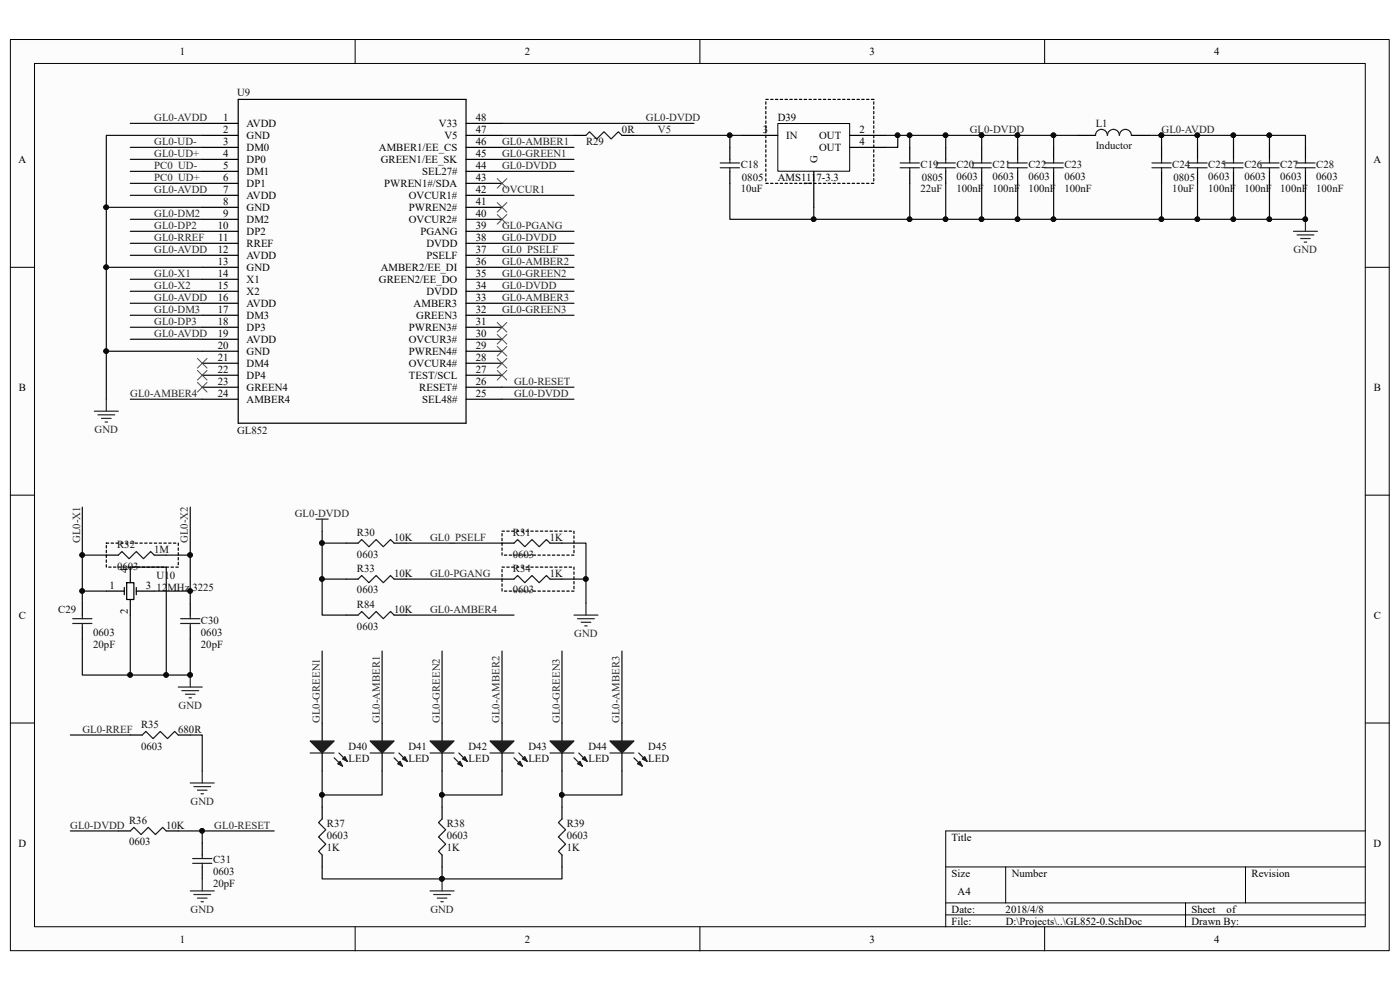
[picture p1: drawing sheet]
<svg xmlns="http://www.w3.org/2000/svg" width="297mm" height="210mm" viewBox="0 0 297 210" stroke-linecap="round" stroke-linejoin="round" font-family="sans-serif">
<path d="M2.2 8.4h292.5v193.3h-292.5z" fill="#fcfcfc"/>
<path d="M2.2 8.4h292.5v193.3h-292.5z" fill="none" stroke="#000" stroke-width=".21"/>
<path d="M7.4 13.5h282.2v183.1h-282.2z" fill="#fcfcfc"/>
<g fill="none" stroke="#000" stroke-width=".21">
<path d="M7.3 13.5h282.3v183.1h-282.3zM75.3 8.4v5.1M148.5 8.4v5.1M221.6 8.4v5.1M2.2 56.7h5.1M289.7 56.7h5.1M2.2 105h5.1M289.7 105h5.1M2.2 153.4h5.1M289.7 153.4h5.1M289.7 176.3h-89.1v20.3M75.3 196.6v5.1"/>
<path d="M148.5 196.6v5.1M200.6 183.9h89.1M200.6 191.5h89.1M200.6 194.1h89.1M213.4 183.9v7.6M221.6 196.6v5.1M251.5 191.5v5.1M264.2 183.9v7.6"/>
</g>
<g fill="none" stroke="#000" stroke-width=".25">
<path d="M42.9 26.2h7.6M42.9 28.7h7.6M42.9 31.3h7.6M42.9 33.8h7.6M42.9 36.4h7.6M42.9 38.9h7.6M50.5 21.1h48.4v68.7h-48.4zM98.9 26.2h7.6M98.9 28.7h7.6M98.9 31.3h7.6M98.9 33.8h7.6M98.9 36.4h7.6"/>
<path d="M98.9 38.9h7.6M42.9 41.4h7.6M42.9 44h7.6M42.9 46.5h7.6M42.9 49.1h7.6M42.9 51.6h7.6M42.9 54.2h7.6M42.9 56.7h7.6M42.9 59.2h7.6M98.9 41.4h7.6M98.9 44h7.6M98.9 46.5h7.6"/>
<path d="M98.9 49.1h7.6M98.9 51.6h7.6M98.9 54.2h7.6M98.9 56.7h7.6M98.9 59.2h7.6M42.9 61.8h7.6M42.9 64.3h7.6M42.9 66.9h7.6M42.9 69.4h7.6M42.9 72h7.6M42.9 74.5h7.6M42.9 77.1h7.6"/>
<path d="M42.9 79.6h7.6M98.9 61.8h7.6M98.9 64.3h7.6M98.9 66.9h7.6M98.9 69.4h7.6M98.9 72h7.6M98.9 74.5h7.6M98.9 77.1h7.6M98.9 79.6h7.6M42.9 82.1h7.6M42.9 84.7h7.6M98.9 82.1h7.6"/>
<path d="M98.9 84.7h7.6M22.6 117.8h2.5M32.7 117.8h2.6M17.5 127.9v2.6M17.5 133v2.6M40.4 127.9v2.6M40.4 133v2.6M27.6 155.9h2.6M37.8 155.9h2.6M68.3 153.4v3.8M68.3 159.7v3.9M25.1 176.3h2.5"/>
<path d="M35.3 176.3h2.5M42.9 178.8v2.6M42.9 183.9v2.6"/>
</g>
<g fill="none" stroke="#1c1c1c" stroke-width=".25">
<path d="M25.1 117.8l.8-.8 1.5 1.5 1.5-1.5 1.5 1.5 1.6-1.5 .7 .8M15.4 131.2h4.1M15.4 132.3h4.1M17.5 130.5v.7M17.5 132.3v.7M38.3 131.2h4.1M38.3 132.3h4.1M40.4 130.5v.7M40.4 132.3v.7M30.2 155.9l.7-.7 1.6 1.5 1.5-1.5 1.5 1.5 1.6-1.5 .7 .7M27.6 176.3l.8-.8 1.5 1.5 1.6-1.5 1.5 1.5 1.5-1.5 .8 .8M40.9 182.1h4"/>
<path d="M40.9 183.1h4M42.9 181.4v.7M42.9 183.1v.8"/>
</g>
<g fill="none" stroke="#262626" stroke-width=".25">
<path d="M37.8 145.7h5.1M38.6 146.5h3.5M39.3 147.3h2.1M40.1 148h.5M40.4 143.2v2.5M40.4 166.1h5.1M41.1 166.9h3.6M41.9 167.6h2M42.7 168.4h.5M42.9 163.6v2.5M40.4 189h5.1M41.1 189.8h3.6"/>
<path d="M41.9 190.5h2M42.7 191.3h.5M42.9 186.5v2.5"/>
</g>
<circle cx="40.3" cy="143.2" r=".49" fill="#0e0e0e" stroke="#0e0e0e" stroke-width=".21"/>
<g fill="none" stroke="#4c4c4c" stroke-width=".21">
<path d="M41.9 76l2 2.1M41.9 78.6l2 2M43.9 76l-2 2.1M43.9 78.6l-2 2M105.5 78.6l2 2M105.5 76l2 2.1M105.5 73.5l2 2M105.5 71l2 2M105.5 68.4l2 2M107.5 78.6l-2 2M107.5 76l-2 2.1M107.5 73.5l-2 2"/>
<path d="M107.5 71l-2 2M107.5 68.4l-2 2M41.9 81.1l2 2.1M43.9 81.1l-2 2.1"/>
</g>
<path d="M65.8 157.2h5.1l-2.6 2.5z" fill="#1c1c1c"/>
<path d="M65.8 157.2h5.1l-2.6 2.5zM71.9 159.7l1.8 1.8M70.9 160.8l1.8 1.7" fill="none" stroke="#1c1c1c" stroke-width=".25"/>
<path d="M72.2 161.5l.5 1-1-.5z" fill="#1c1c1c"/>
<path d="M72.2 161.5l.5 1-1-.5z" fill="none" stroke="#1c1c1c" stroke-width=".25"/>
<path d="M72.7 161l.5-.5 .5 1z" fill="#1c1c1c"/>
<path d="M65.8 159.7h5.1M72.7 161l.5-.5 .5 1z" fill="none" stroke="#1c1c1c" stroke-width=".25"/>
<path d="M81.1 153.4v3.8M81.1 159.7v3.9" fill="none" stroke="#000" stroke-width=".25"/>
<path d="M78.5 157.2h5.1l-2.5 2.5z" fill="#1c1c1c"/>
<path d="M78.5 157.2h5.1l-2.5 2.5zM84.6 159.7l1.8 1.8M83.6 160.8l1.8 1.7" fill="none" stroke="#1c1c1c" stroke-width=".25"/>
<path d="M84.9 161.5l.5 1-1-.5z" fill="#1c1c1c"/>
<path d="M84.9 161.5l.5 1-1-.5z" fill="none" stroke="#1c1c1c" stroke-width=".25"/>
<path d="M85.4 161l.5-.5 .5 1z" fill="#1c1c1c"/>
<path d="M78.5 159.7h5.1M85.4 161l.5-.5 .5 1z" fill="none" stroke="#1c1c1c" stroke-width=".25"/>
<path d="M93.8 153.4v3.8M93.8 159.7v3.9" fill="none" stroke="#000" stroke-width=".25"/>
<path d="M91.2 157.2h5.1l-2.5 2.5z" fill="#1c1c1c"/>
<path d="M91.2 157.2h5.1l-2.5 2.5zM97.3 159.7l1.8 1.8M96.3 160.8l1.8 1.7" fill="none" stroke="#1c1c1c" stroke-width=".25"/>
<path d="M97.6 161.5l.5 1-1-.5z" fill="#1c1c1c"/>
<path d="M97.6 161.5l.5 1-1-.5z" fill="none" stroke="#1c1c1c" stroke-width=".25"/>
<path d="M98.1 161l.5-.5 .5 1z" fill="#1c1c1c"/>
<path d="M91.2 159.7h5.1M98.1 161l.5-.5 .5 1z" fill="none" stroke="#1c1c1c" stroke-width=".25"/>
<path d="M106.5 153.4v3.8M106.5 159.7v3.9" fill="none" stroke="#000" stroke-width=".25"/>
<path d="M104 157.2h5l-2.5 2.5z" fill="#1c1c1c"/>
<path d="M104 157.2h5l-2.5 2.5zM110.1 159.7l1.7 1.8M109 160.8l1.8 1.7" fill="none" stroke="#1c1c1c" stroke-width=".25"/>
<path d="M110.3 161.5l.5 1-1-.5z" fill="#1c1c1c"/>
<path d="M110.3 161.5l.5 1-1-.5z" fill="none" stroke="#1c1c1c" stroke-width=".25"/>
<path d="M110.8 161l.5-.5 .5 1z" fill="#1c1c1c"/>
<path d="M104 159.7h5M110.8 161l.5-.5 .5 1z" fill="none" stroke="#1c1c1c" stroke-width=".25"/>
<path d="M119.2 153.4v3.8M119.2 159.7v3.9" fill="none" stroke="#000" stroke-width=".25"/>
<path d="M116.7 157.2h5.1l-2.6 2.5z" fill="#1c1c1c"/>
<path d="M116.7 157.2h5.1l-2.6 2.5zM122.8 159.7l1.8 1.8M121.8 160.8l1.7 1.7" fill="none" stroke="#1c1c1c" stroke-width=".25"/>
<path d="M123 161.5l.5 1-1-.5z" fill="#1c1c1c"/>
<path d="M123 161.5l.5 1-1-.5z" fill="none" stroke="#1c1c1c" stroke-width=".25"/>
<path d="M123.5 161l.6-.5 .5 1z" fill="#1c1c1c"/>
<path d="M116.7 159.7h5.1M123.5 161l.6-.5 .5 1z" fill="none" stroke="#1c1c1c" stroke-width=".25"/>
<path d="M131.9 153.4v3.8M131.9 159.7v3.9" fill="none" stroke="#000" stroke-width=".25"/>
<path d="M129.4 157.2h5.1l-2.6 2.5z" fill="#1c1c1c"/>
<path d="M129.4 157.2h5.1l-2.6 2.5zM135.5 159.7l1.8 1.8M134.5 160.8l1.8 1.7" fill="none" stroke="#1c1c1c" stroke-width=".25"/>
<path d="M135.8 161.5l.5 1-1-.5z" fill="#1c1c1c"/>
<path d="M135.8 161.5l.5 1-1-.5z" fill="none" stroke="#1c1c1c" stroke-width=".25"/>
<path d="M136.3 161l.5-.5 .5 1z" fill="#1c1c1c"/>
<g fill="none" stroke="#1c1c1c" stroke-width=".25">
<path d="M124.3 28.7l.8-.7 1.5 1.5 1.5-1.5 1.6 1.5 1.5-1.5 .7 .7M152.8 34.6h4.1M152.8 35.6h4.1M154.8 33.8v.8M154.8 35.6v.8M191 34.6h4M191 35.6h4M193 33.8v.8M193 35.6v.8M198.6 34.6h4.1M198.6 35.6h4.1M200.6 33.8v.8"/>
<path d="M200.6 35.6v.8M206.2 34.6h4.1M206.2 35.6h4.1M208.3 33.8v.8M208.3 35.6v.8M213.9 34.6h4M213.9 35.6h4M215.9 33.8v.8M215.9 35.6v.8M221.5 34.6h4.1M221.5 35.6h4.1M223.5 33.8v.8"/>
<path d="M223.5 35.6v.8M234.9 28.7a1.26 1.26 0 0 0-1.2-1.3 1.26 1.26 0 0 0-1.3 1.3M237.5 28.7a1.26 1.26 0 0 0-1.3-1.3 1.26 1.26 0 0 0-1.2 1.3M240 28.7a1.26 1.26 0 0 0-1.2-1.3 1.26 1.26 0 0 0-1.3 1.3M244.4 34.6h4.1M244.4 35.6h4.1M246.4 33.8v.8M246.4 35.6v.8M252 34.6h4.1M252 35.6h4.1M254.1 33.8v.8M254.1 35.6v.8"/>
<path d="M259.7 34.6h4M259.7 35.6h4M261.7 33.8v.8M261.7 35.6v.8M267.3 34.6h4.1M267.3 35.6h4.1M269.3 33.8v.8M269.3 35.6v.8M274.9 34.6h4.1M274.9 35.6h4.1M277 33.8v.8M277 35.6v.8"/>
<path d="M76 115.2l.7-.7 1.6 1.5 1.5-1.5 1.5 1.5 1.5-1.5 .8 .7M109 115.2l.8-.7 1.5 1.5 1.6-1.5 1.5 1.5 1.5-1.5 .8 .7M76 122.9l.7-.8 1.6 1.5 1.5-1.5 1.5 1.5 1.5-1.5 .8 .8M109 122.9l.8-.8 1.5 1.5 1.6-1.5 1.5 1.5 1.5-1.5 .8 .8M129.4 159.7h5.1M68.3 173.7l-.7 .8 1.5 1.5-1.5 1.5 1.5 1.6-1.5 1.5 .7 .8M93.8 173.7l-.8 .8 1.5 1.5-1.5 1.5 1.5 1.6-1.5 1.5 .8 .8M119.2 173.7l-.7 .8 1.5 1.5-1.5 1.5 1.5 1.6-1.5 1.5 .7 .8M136.3 161l.5-.5 .5 1z"/>
</g>
<g fill="none" stroke="#000" stroke-width=".25">
<path d="M121.8 28.7h2.5M131.9 28.7h2.6M154.8 31.3v2.5M154.8 36.4v2.5M193 31.3v2.5M193 36.4v2.5M200.6 31.3v2.5M200.6 36.4v2.5M208.3 31.3v2.5M208.3 36.4v2.5M215.9 31.3v2.5M215.9 36.4v2.5"/>
<path d="M223.5 31.3v2.5M223.5 36.4v2.5M228.6 28.7h3.8M240.1 28.7h3.8M246.4 31.3v2.5M246.4 36.4v2.5M254.1 31.3v2.5M254.1 36.4v2.5M261.7 31.3v2.5M261.7 36.4v2.5M269.3 31.3v2.5M269.3 36.4v2.5"/>
<path d="M277 31.3v2.5M277 36.4v2.5M73.4 115.2h2.6M83.6 115.2h2.6M106.5 115.2h2.5M116.7 115.2h2.5M22.6 125.4h3.8M26.4 124.6v1.6M26.9 123.6h1.5v3.6h-1.5zM27.6 120.3v3.3M27.6 127.2v3.3M28.9 124.6v1.6"/>
<path d="M28.9 125.4h3.8M73.4 122.9h2.6M83.6 122.9h2.6M106.5 122.9h2.5M116.7 122.9h2.5M68.3 171.2v2.5M93.8 171.2v2.5M119.2 171.2v2.5M68.3 181.4v2.5M93.8 181.4v2.5M119.2 181.4v2.5"/>
</g>
<g fill="none" stroke="#262626" stroke-width=".25">
<path d="M274.4 49.1h5.1M275.2 49.8h3.5M275.9 50.6h2.1M276.7 51.4h.5M277 46.5v2.6M20 87.2h5.1M20.8 88h3.5M21.5 88.8h2.1M22.3 89.5h.5M22.6 84.7v2.5M67.1 110.1h2.5M68.3 110.1v2.6"/>
<path d="M121.8 130.5h5.1M122.5 131.2h3.6M123.3 132h2M124.1 132.8h.5M124.3 127.9v2.6M91.2 189h5.1M92 189.8h3.6M92.8 190.5h2M93.5 191.3h.5M93.8 186.5v2.5"/>
</g>
<g fill="#0e0e0e" stroke="#0e0e0e" stroke-width=".21">
<circle cx="93.8" cy="186.4" r=".49"/>
<circle cx="276.9" cy="46.5" r=".49"/>
<circle cx="246.4" cy="28.7" r=".49"/>
</g>
<path d="M105.5 37.9l2 2M107.5 37.9l-2 2M105.5 43l2 2M105.5 45.5l2 2M107.5 43l-2 2M107.5 45.5l-2 2" fill="none" stroke="#4c4c4c" stroke-width=".21"/>
<path d="M165.1 26.2h15.2v10.1h-15.2z" fill="#fefefe"/>
<path d="M165 26.2h15.3v10.1h-15.3z" fill="none" stroke="#000" stroke-width=".21"/>
<path d="M157.4 28.7h7.6M172.6 36.4v7.6M180.3 28.7h7.6M180.3 31.3h7.6M73.4 130.5h2.6M83.6 130.5h2.6" fill="none" stroke="#000" stroke-width=".25"/>
<g fill="none" stroke="#0e0e0e" stroke-width=".25">
<path d="M27.6 26.2h15.3M27.6 31.3h15.3M27.6 33.8h15.3M27.6 36.4h15.3M27.6 38.9h15.3M42.9 28.7h-20.3v56M106.5 26.2h40.7M106.5 31.3h15.3M106.5 33.8h15.3M106.5 36.4h15.3M106.5 28.7h15.3M134.5 28.7h20.3v2.6"/>
<path d="M154.8 28.7h2.6M154.8 38.9v7.6h122.2v-7.6M187.9 28.7h2.6M193 28.7h-2.5v2.6h-2.6M193 38.9v7.6M200.6 28.7v2.6M200.6 38.9v7.6M208.3 28.7v2.6M208.3 38.9v7.6M215.9 28.7v2.6M215.9 38.9v7.6M223.5 28.7v2.6"/>
<path d="M223.5 38.9v7.6M228.6 28.7h-35.6v2.6M243.9 28.7h33.1v2.6M246.4 28.7v2.6M246.4 38.9v7.6M254.1 28.7v2.6M254.1 38.9v7.6M261.7 28.7v2.6M261.7 38.9v7.6M269.3 28.7v2.6M269.3 38.9v7.6M22.6 56.7h20.3"/>
<path d="M22.6 44h20.3M27.6 41.4h15.3M27.6 46.5h15.3M27.6 49.1h15.3M27.6 54.2h15.3M27.6 59.2h15.3M27.6 51.6h15.3M106.5 41.4h15.3M106.5 49.1h15.3M106.5 54.2h15.3M106.5 59.2h15.3M106.5 51.6h15.3"/>
<path d="M106.5 56.7h15.3M172.6 44v2.5M22.6 74.5h20.3M27.6 61.8h15.3M27.6 64.3h15.3M27.6 66.9h15.3M27.6 69.4h15.3M27.6 72h15.3M106.5 61.8h15.3M106.5 64.3h15.3M106.5 66.9h15.3M27.6 84.7h15.3"/>
<path d="M106.5 82.1h15.3M106.5 84.7h15.3M17.5 107.6v10.2M22.6 117.8h-5.1v10.1M40.4 107.6v10.2h-5.1M40.4 117.8v7.6M68.3 112.7v2.5h5.1M68.3 115.2v7.7h5.1M86.2 115.2h20.3M119.2 115.2h5.1v12.7M17.5 135.6v7.6h22.9v-7.6M17.5 125.4h5.1"/>
<path d="M27.6 120.3h7.7v22.9M27.6 130.5v12.7M32.7 125.4h7.7v2.5M68.3 122.9v7.6h5.1M68.3 138.1v15.3M81.1 138.1v15.3M86.2 122.9h20.3M86.2 130.5h22.8M93.8 138.1v15.3M106.5 138.1v15.3M119.2 138.1v15.3M119.2 122.9h5.1"/>
<path d="M131.9 138.1v15.3M14.9 155.9h12.7M40.4 155.9h2.5v7.7M14.9 176.3h10.2M37.8 176.3h20.4M42.9 176.3v2.5M68.3 163.6v7.6M81.1 163.6v5h-12.8M93.8 163.6v7.6M106.5 163.6v5h-12.7M119.2 163.6v7.6M131.9 163.6v5h-12.7"/>
<path d="M68.3 183.9v2.6h50.9v-2.6M93.8 183.9v2.6"/>
</g>
<g fill="#0e0e0e" stroke="#0e0e0e" stroke-width=".21">
<circle cx="17.4" cy="117.7" r=".49"/>
<circle cx="17.4" cy="125.4" r=".49"/>
<circle cx="40.3" cy="143.2" r=".49"/>
<circle cx="35.2" cy="143.2" r=".49"/>
<circle cx="27.6" cy="143.2" r=".49"/>
<circle cx="42.9" cy="176.3" r=".49"/>
<circle cx="68.3" cy="168.6" r=".49"/>
<circle cx="93.8" cy="168.6" r=".49"/>
<circle cx="119.2" cy="168.6" r=".49"/>
<circle cx="68.3" cy="115.2" r=".49"/>
<circle cx="124.3" cy="122.8" r=".49"/>
<circle cx="22.5" cy="74.5" r=".49"/>
<circle cx="22.5" cy="56.7" r=".49"/>
<circle cx="22.5" cy="44" r=".49"/>
<circle cx="223.5" cy="28.7" r=".49"/>
<circle cx="215.9" cy="28.7" r=".49"/>
<circle cx="208.2" cy="28.7" r=".49"/>
<circle cx="200.6" cy="28.7" r=".49"/>
<circle cx="269.3" cy="46.5" r=".49"/>
<circle cx="261.7" cy="46.5" r=".49"/>
<circle cx="254" cy="46.5" r=".49"/>
<circle cx="269.3" cy="28.7" r=".49"/>
<circle cx="261.7" cy="28.7" r=".49"/>
<circle cx="254" cy="28.7" r=".49"/>
<circle cx="223.5" cy="46.5" r=".49"/>
<circle cx="215.9" cy="46.5" r=".49"/>
<circle cx="208.2" cy="46.5" r=".49"/>
<circle cx="200.6" cy="46.5" r=".49"/>
<circle cx="68.3" cy="122.8" r=".49"/>
<circle cx="93.8" cy="186.4" r=".49"/>
<circle cx="246.4" cy="28.7" r=".49"/>
<circle cx="246.4" cy="46.5" r=".49"/>
<circle cx="193" cy="46.5" r=".49"/>
<circle cx="40.3" cy="125.4" r=".49"/>
<circle cx="40.3" cy="117.7" r=".49"/>
<circle cx="154.8" cy="28.7" r=".49"/>
<circle cx="172.6" cy="46.5" r=".49"/>
<circle cx="276.9" cy="46.5" r=".49"/>
<circle cx="193" cy="28.7" r=".49"/>
<circle cx="190.4" cy="28.7" r=".49"/>
</g>
<path d="M76 130.5l.7-.8 1.6 1.5 1.5-1.5 1.5 1.5 1.5-1.5 .8 .8" fill="none" stroke="#1c1c1c" stroke-width=".25"/>
<path d="M185.4 21.1h-22.9v17.8h22.9v-17.8M22.6 115.2h15.2v5.1h-15.2v-5.1M106.5 112.7h15.3v5.1h-15.3v-5.1M106.5 120.3h15.3v5.1h-15.3v-5.1" fill="none" stroke="#000" stroke-width=".25" stroke-dasharray=".5 .5"/>
<g font-size="2.3">
<text x="38.2" y="11.7">1</text>
<text x="111.3" y="11.7">2</text>
<text x="184.5" y="11.7">3</text>
<text x="257.6" y="11.7">4</text>
<text x="47.4" y="25.7">1</text>
<text x="47.4" y="28.2">2</text>
<text x="52.3" y="27">AVDD</text>
<text x="52.3" y="29.5">GND</text>
<text x="93.1" y="27">V33</text>
<text x="94.3" y="29.5">V5</text>
<text x="100.9" y="28.2">47</text>
<text x="100.9" y="25.7">48</text>
<text x="161.8" y="28.2">3</text>
<text x="165" y="25.7">D39</text>
<text x="166.8" y="29.5">IN</text>
<text x="173.8" y="29.5">OUT</text>
<text x="182.3" y="28.2">2</text>
<text x="3.9" y="34.6">A</text>
<text x="47.4" y="30.8">3</text>
<text x="47.4" y="33.3">4</text>
<text x="47.4" y="35.9">5</text>
<text x="52.3" y="32">DM0</text>
<text x="52.3" y="34.6">DP0</text>
<text x="80.4" y="32">AMBER1/EE_CS</text>
<text x="80.8" y="34.6">GREEN1/EE_SK</text>
<text x="100.9" y="35.9">44</text>
<text x="100.9" y="33.3">45</text>
<text x="100.9" y="30.8">46</text>
<text x="173.4" y="34.6" transform="rotate(-90 173.4 34.6)">G</text>
<text x="173.8" y="32">OUT</text>
<text x="182.3" y="30.8">4</text>
<text x="291.4" y="34.6">A</text>
<text x="47.4" y="38.4">6</text>
<text x="47.4" y="40.9">7</text>
<text x="52.3" y="37.1">DM1</text>
<text x="52.3" y="39.7">DP1</text>
<text x="81.5" y="39.7">PWREN1#/SDA</text>
<text x="89.6" y="37.1">SEL27#</text>
<text x="100.9" y="40.9">42</text>
<text x="100.9" y="38.4">43</text>
<text x="165" y="38.4">AMS1117-3.3</text>
<text x="172.2" y="39.5" transform="rotate(-90 172.2 39.5)">1</text>
<text x="47.4" y="43.5">8</text>
<text x="47.4" y="46">9</text>
<text x="52.3" y="42.2">AVDD</text>
<text x="52.3" y="44.7">GND</text>
<text x="52.3" y="47.3">DM2</text>
<text x="86.7" y="47.3">OVCUR2#</text>
<text x="86.7" y="44.7">PWREN2#</text>
<text x="86.7" y="42.2">OVCUR1#</text>
<text x="100.9" y="46">40</text>
<text x="100.9" y="43.5">41</text>
<text x="46.2" y="48.6">10</text>
<text x="46.2" y="53.7">12</text>
<text x="46.3" y="51.1">11</text>
<text x="52.3" y="49.8">DP2</text>
<text x="52.3" y="52.4">RREF</text>
<text x="89.2" y="49.8">PGANG</text>
<text x="90.5" y="52.4">DVDD</text>
<text x="100.9" y="53.7">37</text>
<text x="100.9" y="51.1">38</text>
<text x="100.9" y="48.6">39</text>
<text x="46.2" y="56.2">13</text>
<text x="46.2" y="58.8">14</text>
<text x="52.3" y="54.9">AVDD</text>
<text x="52.3" y="57.5">GND</text>
<text x="80.8" y="57.5">AMBER2/EE_DI</text>
<text x="90.5" y="54.9">PSELF</text>
<text x="100.9" y="58.8">35</text>
<text x="100.9" y="56.2">36</text>
<text x="46.2" y="61.3">15</text>
<text x="46.2" y="63.8">16</text>
<text x="52.3" y="60">X1</text>
<text x="52.3" y="62.6">X2</text>
<text x="52.3" y="65.1">AVDD</text>
<text x="80.4" y="60">GREEN2/EE_DO</text>
<text x="87.8" y="65.1">AMBER3</text>
<text x="90.5" y="62.6">DVDD</text>
<text x="100.9" y="63.8">33</text>
<text x="100.9" y="61.3">34</text>
<text x="46.2" y="66.4">17</text>
<text x="46.2" y="68.9">18</text>
<text x="46.2" y="71.5">19</text>
<text x="52.3" y="67.6">DM3</text>
<text x="52.3" y="70.2">DP3</text>
<text x="86.7" y="70.2">PWREN3#</text>
<text x="88.3" y="67.6">GREEN3</text>
<text x="100.9" y="71.5">30</text>
<text x="100.9" y="68.9">31</text>
<text x="100.9" y="66.4">32</text>
<text x="46.2" y="74">20</text>
<text x="46.2" y="76.6">21</text>
<text x="52.3" y="72.7">AVDD</text>
<text x="52.3" y="75.3">GND</text>
<text x="52.3" y="77.9">DM4</text>
<text x="86.7" y="77.9">OVCUR4#</text>
<text x="86.7" y="75.3">PWREN4#</text>
<text x="86.7" y="72.7">OVCUR3#</text>
<text x="100.9" y="76.6">28</text>
<text x="100.9" y="74">29</text>
<text x="4" y="82.9">B</text>
<text x="46.2" y="79.1">22</text>
<text x="46.2" y="81.7">23</text>
<text x="52.3" y="80.4">DP4</text>
<text x="52.3" y="82.9">GREEN4</text>
<text x="86.7" y="80.4">TEST/SCL</text>
<text x="88.9" y="82.9">RESET#</text>
<text x="100.9" y="81.7">26</text>
<text x="100.9" y="79.1">27</text>
<text x="291.5" y="82.9">B</text>
<text x="46.2" y="84.2">24</text>
<text x="52.3" y="85.5">AMBER4</text>
<text x="89.6" y="85.5">SEL48#</text>
<text x="100.9" y="84.2">25</text>
<text x="23.2" y="124.9">1</text>
<text x="27.1" y="121.6" transform="rotate(-90 27.1 121.6)">4</text>
<text x="30.9" y="124.9">3</text>
<text x="4" y="131.3">C</text>
<text x="27.1" y="130.3" transform="rotate(-90 27.1 130.3)">2</text>
<text x="291.5" y="131.3">C</text>
<text x="3.9" y="179.6">D</text>
<text x="201.9" y="178.3">Title</text>
<text x="291.4" y="179.6">D</text>
<text x="201.9" y="186">Size</text>
<text x="214.6" y="186">Number</text>
<text x="265.5" y="186">Revision</text>
<text x="203.2" y="189.8">A4</text>
<text x="201.9" y="193.6">Date:</text>
<text x="201.9" y="196.1">File:</text>
<text x="213.3" y="193.6">2018/4/8</text>
<text x="213.4" y="196.1">D:\Projects\..\GL852-0.SchDoc</text>
<text x="252.8" y="193.6">Sheet</text>
<text x="252.8" y="196.1">Drawn By:</text>
<text x="260.2" y="193.6">of</text>
<text x="38.2" y="199.9">1</text>
<text x="111.3" y="199.9">2</text>
<text x="184.5" y="199.9">3</text>
<text x="257.6" y="199.9">4</text>
</g>
<g font-size="2.3" fill="#0e0e0e">
<text x="50.3" y="20.3">U9</text>
<text x="132" y="28.2">0R</text>
<text x="232.5" y="27">L1</text>
<text x="124.3" y="30.8">R29</text>
<text x="157.1" y="35.6">C18</text>
<text x="195.3" y="35.6">C19</text>
<text x="202.9" y="35.6">C20</text>
<text x="210.6" y="35.6">C21</text>
<text x="218.2" y="35.6">C22</text>
<text x="225.8" y="35.6">C23</text>
<text x="232.5" y="31.5">Inductor</text>
<text x="248.7" y="35.6">C24</text>
<text x="256.3" y="35.6">C25</text>
<text x="264" y="35.6">C26</text>
<text x="271.6" y="35.6">C27</text>
<text x="279.2" y="35.6">C28</text>
<text x="157.1" y="40.7">10uF</text>
<text x="157.4" y="38.4">0805</text>
<text x="195.3" y="40.7">22uF</text>
<text x="195.5" y="38.4">0805</text>
<text x="202.9" y="40.7">100nF</text>
<text x="202.9" y="38.1">0603</text>
<text x="210.6" y="40.7">100nF</text>
<text x="210.6" y="38.1">0603</text>
<text x="218.2" y="40.7">100nF</text>
<text x="218.2" y="38.1">0603</text>
<text x="225.8" y="40.7">100nF</text>
<text x="225.8" y="38.1">0603</text>
<text x="248.7" y="40.7">10uF</text>
<text x="249" y="38.4">0805</text>
<text x="256.3" y="40.7">100nF</text>
<text x="256.3" y="38.1">0603</text>
<text x="264" y="40.7">100nF</text>
<text x="264" y="38.1">0603</text>
<text x="271.6" y="40.7">100nF</text>
<text x="271.6" y="38.1">0603</text>
<text x="279.2" y="40.7">100nF</text>
<text x="279.2" y="38.1">0603</text>
<text x="50.3" y="92.1">GL852</text>
<text x="75.7" y="113.7">R30</text>
<text x="108.8" y="113.7">R31</text>
<text x="24.8" y="116.2">R32</text>
<text x="32.7" y="117.3">1M</text>
<text x="75.7" y="118.3">0603</text>
<text x="83.6" y="114.7">10K</text>
<text x="108.8" y="118.3">0603</text>
<text x="116.7" y="114.7">1K</text>
<text x="24.8" y="120.8">0603</text>
<text x="33.2" y="122.9">U10</text>
<text x="33.2" y="125.4">12MHz 3225</text>
<text x="75.7" y="121.3">R33</text>
<text x="75.7" y="125.9">0603</text>
<text x="83.6" y="122.3">10K</text>
<text x="108.8" y="121.3">R34</text>
<text x="108.8" y="125.9">0603</text>
<text x="116.7" y="122.3">1K</text>
<text x="12.4" y="130">C29</text>
<text x="75.7" y="129">R84</text>
<text x="83.6" y="130">10K</text>
<text x="19.8" y="137.4">20pF</text>
<text x="19.8" y="134.8">0603</text>
<text x="42.6" y="137.4">20pF</text>
<text x="42.6" y="132.3">C30</text>
<text x="42.6" y="134.8">0603</text>
<text x="75.7" y="133.6">0603</text>
<text x="29.9" y="154.4">R35</text>
<text x="37.8" y="155.4">680R</text>
<text x="29.9" y="159">0603</text>
<text x="74" y="159">D40</text>
<text x="74" y="161.5">LED</text>
<text x="86.7" y="159">D41</text>
<text x="86.7" y="161.5">LED</text>
<text x="99.4" y="159">D42</text>
<text x="99.4" y="161.5">LED</text>
<text x="112.1" y="159">D43</text>
<text x="112.1" y="161.5">LED</text>
<text x="124.8" y="159">D44</text>
<text x="124.8" y="161.5">LED</text>
<text x="137.5" y="159">D45</text>
<text x="137.5" y="161.5">LED</text>
<text x="27.4" y="174.8">R36</text>
<text x="27.4" y="179.3">0603</text>
<text x="35.3" y="175.8">10K</text>
<text x="69.3" y="175.5">R37</text>
<text x="69.3" y="178.1">0603</text>
<text x="94.8" y="175.5">R38</text>
<text x="94.8" y="178.1">0603</text>
<text x="120.2" y="175.5">R39</text>
<text x="120.2" y="178.1">0603</text>
<text x="45.2" y="183.2">C31</text>
<text x="45.2" y="185.7">0603</text>
<text x="69.3" y="180.6">1K</text>
<text x="94.8" y="180.6">1K</text>
<text x="120.2" y="180.6">1K</text>
<text x="45.2" y="188.3">20pF</text>
</g>
<g font-size="2.3" fill="#262626">
<text x="32.7" y="25.7">GL0-AVDD</text>
<text x="137" y="25.7">GL0-DVDD</text>
<text x="139.6" y="28.2">V5</text>
<text x="205.7" y="28.2">GL0-DVDD</text>
<text x="246.4" y="28.2">GL0-AVDD</text>
<text x="32.7" y="33.3">GL0-UD+</text>
<text x="32.7" y="30.8">GL0-UD-</text>
<text x="32.7" y="35.9">PC0_UD-</text>
<text x="106.5" y="35.9">GL0-DVDD</text>
<text x="106.5" y="33.3">GL0-GREEN1</text>
<text x="106.5" y="30.8">GL0-AMBER1</text>
<text x="32.7" y="40.9">GL0-AVDD</text>
<text x="32.7" y="38.4">PC0_UD+</text>
<text x="106.5" y="40.9">OVCUR1</text>
<text x="32.7" y="46">GL0-DM2</text>
<text x="32.7" y="48.6">GL0-DP2</text>
<text x="32.7" y="51.1">GL0-RREF</text>
<text x="32.7" y="53.7">GL0-AVDD</text>
<text x="106.5" y="53.7">GL0_PSELF</text>
<text x="106.5" y="51.1">GL0-DVDD</text>
<text x="106.5" y="48.6">GL0-PGANG</text>
<text x="274.4" y="53.7">GND</text>
<text x="32.7" y="58.8">GL0-X1</text>
<text x="106.5" y="58.8">GL0-GREEN2</text>
<text x="106.5" y="56.2">GL0-AMBER2</text>
<text x="32.7" y="61.3">GL0-X2</text>
<text x="32.7" y="63.8">GL0-AVDD</text>
<text x="106.5" y="63.8">GL0-AMBER3</text>
<text x="106.5" y="61.3">GL0-DVDD</text>
<text x="32.7" y="66.4">GL0-DM3</text>
<text x="32.7" y="68.9">GL0-DP3</text>
<text x="32.7" y="71.5">GL0-AVDD</text>
<text x="106.5" y="66.4">GL0-GREEN3</text>
<text x="109.1" y="81.7">GL0-RESET</text>
<text x="27.6" y="84.2">GL0-AMBER4</text>
<text x="109.1" y="84.2">GL0-DVDD</text>
<text x="20.1" y="91.8">GND</text>
<text x="62.5" y="109.6">GL0-DVDD</text>
<text x="17" y="115.2" transform="rotate(-90 17 115.2)">GL0-X1</text>
<text x="39.9" y="115.2" transform="rotate(-90 39.9 115.2)">GL0-X2</text>
<text x="91.2" y="114.7">GL0_PSELF</text>
<text x="91.2" y="122.3">GL0-PGANG</text>
<text x="91.2" y="130">GL0-AMBER4</text>
<text x="121.8" y="135.1">GND</text>
<text x="17.5" y="155.4">GL0-RREF</text>
<text x="37.9" y="150.3">GND</text>
<text x="67.9" y="153.4" transform="rotate(-90 67.9 153.4)">GL0-GREEN1</text>
<text x="80.6" y="153.4" transform="rotate(-90 80.6 153.4)">GL0-AMBER1</text>
<text x="93.3" y="153.4" transform="rotate(-90 93.3 153.4)">GL0-GREEN2</text>
<text x="106" y="153.4" transform="rotate(-90 106 153.4)">GL0-AMBER2</text>
<text x="118.7" y="153.4" transform="rotate(-90 118.7 153.4)">GL0-GREEN3</text>
<text x="131.4" y="153.4" transform="rotate(-90 131.4 153.4)">GL0-AMBER3</text>
<text x="40.4" y="170.7">GND</text>
<text x="14.9" y="175.8">GL0-DVDD</text>
<text x="45.5" y="175.8">GL0-RESET</text>
<text x="40.4" y="193.6">GND</text>
<text x="91.3" y="193.6">GND</text>
</g>
</svg>
